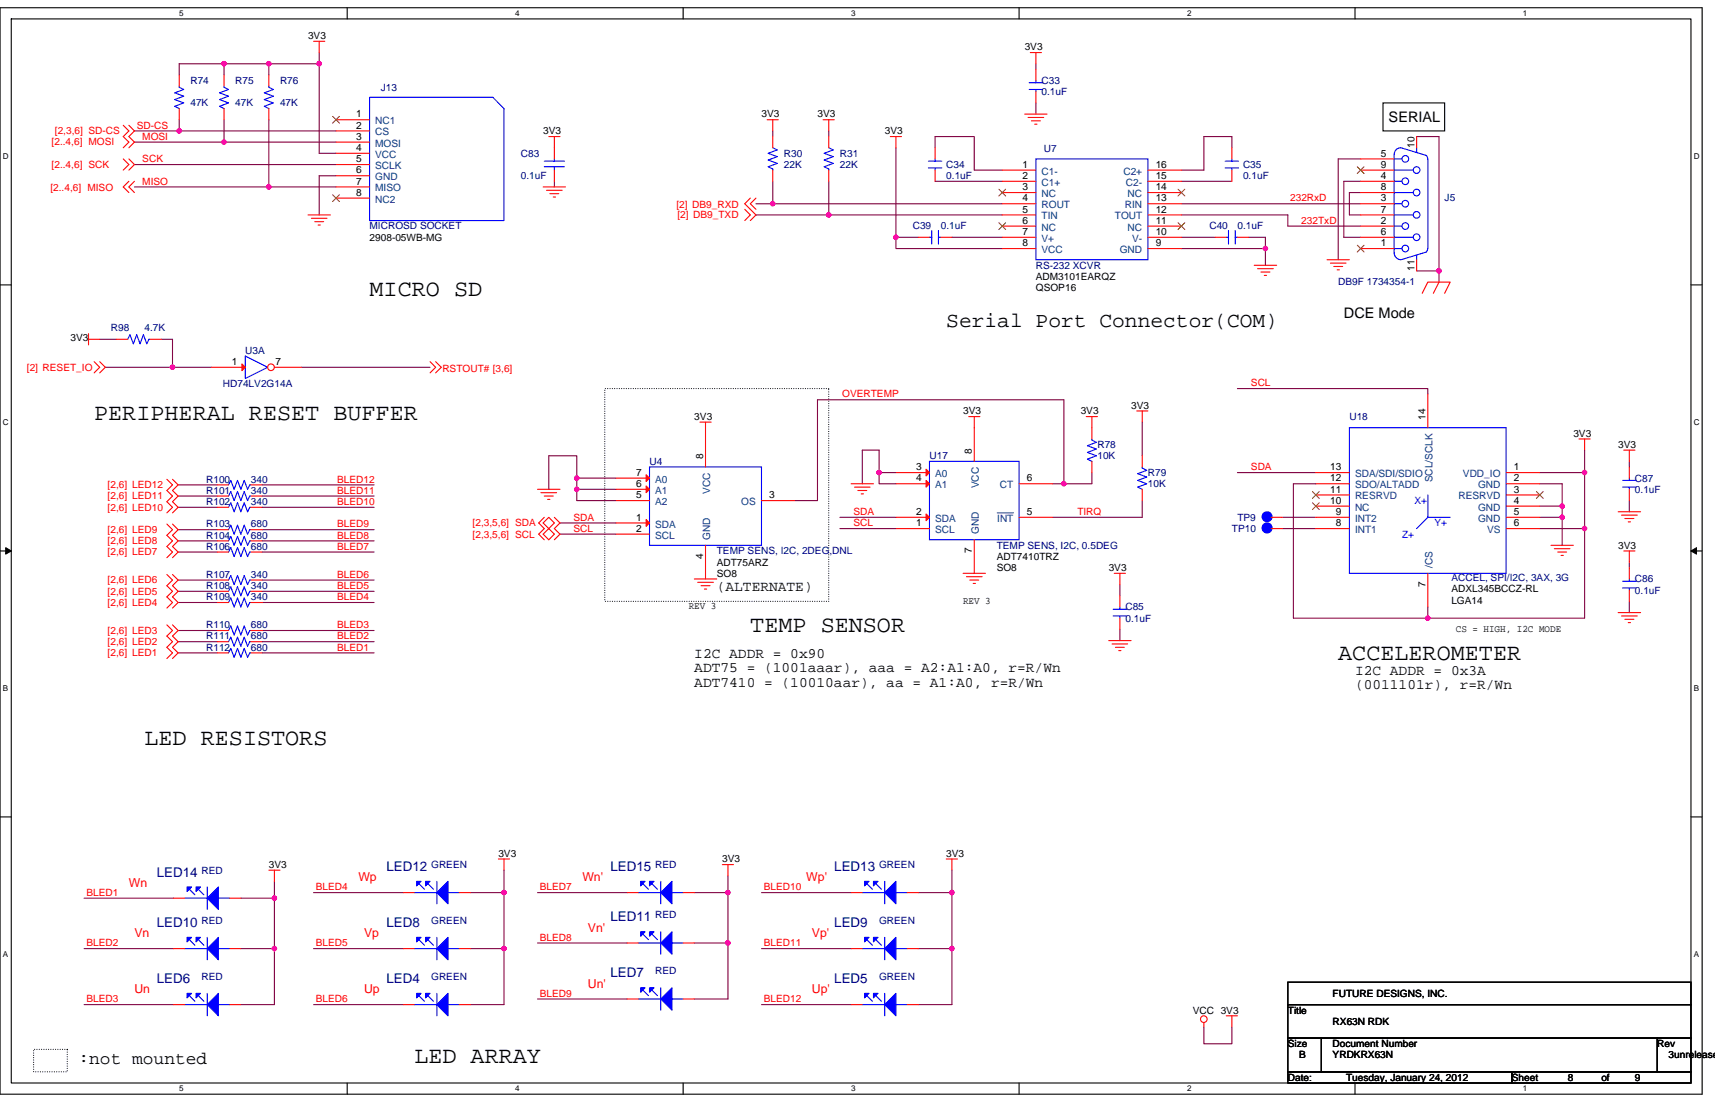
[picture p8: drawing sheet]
<svg xmlns="http://www.w3.org/2000/svg" width="432mm" height="279mm" viewBox="0 0 432 279" stroke-linecap="round" stroke-linejoin="round" font-family="sans-serif">
<path d="M0 1.9h428.6v273.5h-428.6zM2.8 4.8h422.9v267.8h-422.9z" fill="none" stroke="#000" stroke-width=".28"/>
<g fill="#fff">
<path d="M45.1 2.2h1.1v2.3h-1.1z"/>
<path d="M45.1 272.9h1.1v2.3h-1.1z"/>
</g>
<path d="M87.4 1.9v2.9M87.4 272.6v2.8" fill="none" stroke="#000" stroke-width=".28"/>
<g fill="#fff">
<path d="M129.7 2.2h1.1v2.3h-1.1z"/>
<path d="M129.7 272.9h1.1v2.3h-1.1z"/>
</g>
<path d="M172 1.9v2.9M172 272.6v2.8" fill="none" stroke="#000" stroke-width=".28"/>
<g fill="#fff">
<path d="M214.3 2.2h1.1v2.3h-1.1z"/>
<path d="M214.3 272.9h1.1v2.3h-1.1z"/>
</g>
<path d="M256.6 1.9v2.9M256.6 272.6v2.8" fill="none" stroke="#000" stroke-width=".28"/>
<g fill="#fff">
<path d="M298.9 2.2h1.1v2.3h-1.1z"/>
<path d="M298.9 272.9h1.1v2.3h-1.1z"/>
</g>
<path d="M341.2 1.9v2.9M341.2 272.6v2.8" fill="none" stroke="#000" stroke-width=".28"/>
<g fill="#fff">
<path d="M383.5 2.2h1.1v2.3h-1.1z"/>
<path d="M383.5 272.9h1.1v2.3h-1.1z"/>
<path d="M.7 38.2h1.5v2.3h-1.5z"/>
<path d="M426.5 38.2h1.4v2.3h-1.4z"/>
<path d="M.7 105.2h1.5v2.2h-1.5z"/>
<path d="M426.5 105.2h1.4v2.2h-1.4z"/>
</g>
<path d="M0 71.7h2.8M425.7 71.7h2.9" fill="none" stroke="#000" stroke-width=".28"/>
<g fill="#fff">
<path d="M.7 172.1h1.4v2.3h-1.4z"/>
<path d="M426.5 172.1h1.3v2.3h-1.3z"/>
</g>
<path d="M0 138.7h2.8M425.7 138.7h2.9" fill="none" stroke="#000" stroke-width=".28"/>
<path d="M1.4 137.9l1.4 .8-1.4 .8zM425.7 138.7l1.4-.8v1.6z" fill="#000" stroke="#000" stroke-width=".25"/>
<g fill="#fff">
<path d="M.7 239.1h1.4v2.3h-1.4z"/>
<path d="M426.4 239.1h1.4v2.3h-1.4z"/>
</g>
<path d="M348.2 25.9h15.5v7.1h-15.5zM0 205.6h2.8M425.7 205.6h2.9M324.3 247.2h101.4v5.7h-101.4zM324.3 252.9h101.4v8.4h-101.4zM324.3 261.3h8.4v8.5h-8.4zM324.3 269.8h56.3v2.8h-56.3zM332.7 261.3h84.6v8.5h-84.6zM380.6 269.8h45.1v2.8h-45.1zM417.3 261.3h8.4v8.5h-8.4z" fill="none" stroke="#000" stroke-width=".28"/>
<path d="M152.3 97.8h56.4v53.6h-56.4zM8.5 264.1h8.4v5.7h-8.4z" fill="none" stroke="#000" stroke-width=".28" stroke-dasharray="0 .6"/>
<g fill="none" stroke="#800040" stroke-width=".28">
<path d="M56.4 16h11.3M56.4 16v2.9M56.4 16h-11.3v2.9M67.7 16v2.9M67.7 16h12.7M80.4 16v22.6h4.2M80.4 13.2v2.8M260.8 16v1.4M33.8 35.8h22.6M33.8 33h11.3M45.1 30.1v2.9M45.1 33h39.5"/>
<path d="M56.4 30.1v5.7M56.4 35.8h28.2M67.7 30.1v17M194.6 33v1.4M208.7 33v1.4M225.6 37.2v22.5M235.4 37.2v-2.8h9.9v8.4h7M260.8 25.9v2.8M310.2 37.2v-2.8h-7.1v8.4h-5.6M356.7 34.4h5.6v33.8M33.8 47.1h33.9M33.8 41.4h50.8"/>
<path d="M67.7 47.1h16.9M84.6 44.2h-4.2v9.9M139.6 45.6v1.5M190.3 54.1h18.4M190.3 51.3h4.3M194.6 51.3h57.7M194.6 45.6v5.7M208.7 45.6v8.5M208.7 54.1h43.6M225.6 59.7v2.9h26.7M225.6 59.7h5.6M235.4 45.6h16.9"/>
<path d="M239.7 59.7h12.6M297.5 45.6h12.7M297.5 54.1h26.8v2.8h18.3M297.5 51.3h45.1M297.5 59.7h8.4M314.4 59.7h4.2v2.9M342.6 48.5h-2.9v5.6h2.9M342.6 40h-5.7v25.4M342.6 45.6h-4.3v14.1h4.3M297.5 62.6h21.1M318.6 62.6v4.2M356.7 68.2h5.6"/>
<path d="M362.3 68.2v2.8M25.1 85.4h4.2M26.5 92.5h16.9M40.6 85.4h2.8v7.1M43.4 92.5h9.9M75.9 92.5h32.4M311.6 97.8h47.9v1.4M221.3 119v2.8h4.3M225.6 119h-4.3v-5.7h-4.2v8.5M274.9 119v2.8h-7M287.6 106.3v8.4M311.6 119h19.7"/>
<path d="M387.7 119h11.3M399 113.3v5.7M399 119v14.1M410.2 116.1v1.4M44.9 122h9.8M44.9 124.9h9.8M44.9 127.7h9.8M44.9 133.3h9.8M44.9 136.1h9.8M44.9 139h9.8M66 139h28.2M66 136.1h28.2"/>
<path d="M66 133.3h28.2M66 127.7h28.2M66 124.9h28.2M66 122h28.2M141 134.5h14.1M141 131.6h14.1M145.2 123.2h9.9M145.2 120.4h9.9M145.2 123.2v2.8h9.9M145.2 120.4v-5.7h-7v8.5M145.2 120.4v2.8M211.5 130.2h14.1"/>
<path d="M211.5 133.1h14.1M265 121.8h2.9M267.9 121.8v-21.2h-62.1v25.4h-5.6M287.6 126v4.2h-22.6M322.8 130.2h8.5M322.8 133.1h8.5M331.3 121.8h-5.7v33.8h33.9M387.7 130.2h5.6M387.7 121.8h5.6v5.6M387.7 133.1h11.3M387.7 127.4h5.6M393.3 130.2v7.1"/>
<path d="M393.3 127.4v2.8M399 133.1v22.5h-39.5M410.2 126v2.8M44.9 146h9.8M44.9 148.8h9.8M44.9 151.7h9.8M44.9 158.7h9.8M66 158.7h28.2M66 151.7h28.2M66 148.8h28.2M66 146h28.2M282 147.2v2.8"/>
<path d="M282 158.4v2.8M359.5 152.8v2.8M410.2 141.5v1.4M410.2 151.4v2.8M44.9 161.5h9.8M44.9 164.3h9.8M66 164.3h28.2M66 161.5h28.2M126.9 219v5.7M239.7 219v5.7M21.2 238.8h22.5M21.2 226.1h22.5"/>
<path d="M60.6 238.8h8.5M60.6 226.1h8.5M69.1 226.1v12.7M69.1 238.8v14.1h-8.5M69.1 221.8v4.3M79 238.8h22.5M79 224.7h22.5M118.4 238.8h8.5M118.4 224.7h8.5M126.9 238.8v14.1h-8.5M126.9 224.7v14.1M135.3 224.7h22.6"/>
<path d="M135.3 237.4h22.6M174.8 224.7h8.5M174.8 237.4h8.5M183.3 220.5v4.2M183.3 237.4v14.1h-8.5M183.3 224.7v12.7M191.7 224.7h22.6M191.7 238.8h22.6M231.2 224.7h8.5M231.2 238.8h8.5M239.7 238.8v14.1h-8.5M239.7 224.7v14.1"/>
<path d="M21.2 252.9h22.5M79 252.9h22.5M135.3 251.5h22.6M191.7 252.9h22.6M303.1 258.5v4.2h7.1v-4.2"/>
</g>
<g fill="#f0f" stroke="#f0f" stroke-width=".28">
<circle cx="69.1" cy="226.1" r=".55"/>
<circle cx="45.1" cy="32.9" r=".57"/>
<circle cx="56.4" cy="16" r=".55"/>
<circle cx="80.4" cy="16" r=".56"/>
<circle cx="67.7" cy="16" r=".55"/>
<circle cx="56.4" cy="35.8" r=".55"/>
<circle cx="67.7" cy="47" r=".56"/>
<circle cx="393.3" cy="130.2" r=".55"/>
<circle cx="393.3" cy="127.4" r=".55"/>
<circle cx="398.9" cy="118.9" r=".55"/>
<circle cx="359.5" cy="155.6" r=".55"/>
<circle cx="398.9" cy="133" r=".55"/>
<circle cx="69.1" cy="238.8" r=".55"/>
<circle cx="126.9" cy="238.8" r=".55"/>
<circle cx="126.9" cy="224.7" r=".55"/>
<circle cx="183.3" cy="224.7" r=".55"/>
<circle cx="183.3" cy="237.3" r=".56"/>
<circle cx="239.6" cy="238.8" r=".55"/>
<circle cx="239.6" cy="224.7" r=".55"/>
<circle cx="43.4" cy="92.4" r=".56"/>
<circle cx="225.5" cy="59.7" r=".55"/>
<circle cx="208.6" cy="54.1" r=".56"/>
<circle cx="194.5" cy="51.3" r=".55"/>
<circle cx="362.3" cy="68.2" r=".57"/>
<circle cx="318.6" cy="62.5" r=".55"/>
<circle cx="145.2" cy="123.2" r=".55"/>
<circle cx="145.2" cy="120.4" r=".55"/>
<circle cx="221.3" cy="118.9" r=".56"/>
<circle cx="267.8" cy="121.7" r=".55"/>
</g>
<g fill="none" stroke="#f00" stroke-width=".28">
<path d="M45.1 18.9v2.8M67.7 18.9v2.8M79 10.4h2.8M80.4 10.4v2.8M259.4 13.2h2.8M260.8 13.2v2.8M31 31.5l1.4 1.5-1.4 1.4 1.4 1.4-1.4 1.4M32.4 31.5l1.4 1.5-1.4 1.4 1.4 1.4-1.4 1.4M45.1 27.3v2.8M67.7 27.3v2.8M84.6 30.1h8.4M84.6 33h8.4"/>
<path d="M84.6 35.8h8.4M84.6 38.6h8.4M138.2 34.4h2.8M139.6 34.4v2.8M193.1 30.1h2.9M194.6 30.1v2.9M207.2 30.1h2.9M208.7 30.1v2.9M208.7 34.4v2.8M224.2 34.4h2.8M225.6 34.4v2.8M258 28.7h5.6"/>
<path d="M258.8 29.6h4M259.7 30.4h2.2M260.5 31.3h.6M310.2 37.2v2.8M31 40l1.4 1.4-1.4 1.4M32.4 45.6l-1.4 1.5 1.4 1.4M32.4 40l1.4 1.4-1.4 1.4M33.8 45.6l-1.4 1.5 1.4 1.4M77.6 54.1h5.6M78.4 54.9h3.9M79.2 55.8h2.3M80.1 56.6h.5"/>
<path d="M84.6 41.4h8.4M84.6 44.2h8.4M84.6 47.1h8.4M84.6 49.9h8.4M136.8 47.1h5.6M137.6 47.9h3.9M138.5 48.7h2.2M139.3 49.6h.6M187.5 52.7l1.4 1.4-1.4 1.4M188.9 49.9l-1.4 1.4 2.8 2.8-1.4 1.4M190.3 49.9l-1.4 1.4 1.4 1.4M208.7 42.8v2.8"/>
<path d="M310.2 42.8v2.8M315.8 66.8h5.6M316.6 67.6h4M317.5 68.5h2.2M318.3 69.3h.6M334.1 65.4h5.6M335 66.2h3.9M335.8 67.1h2.3M336.7 67.9h.5M358.1 73.8l1.4-2.8h5.6l-1.4 2.8M362.3 71l-1.4 2.8M22.3 85.4h2.8"/>
<path d="M22.3 84v2.8M23.7 91l1.4 1.5-1.4 1.4M25.1 91l1.4 1.5-1.4 1.4M53.3 92.5h8.5M108.3 91l1.4 1.5-1.4 1.4M109.7 91l1.4 1.5-1.4 1.4M176.2 106.3h2.8M177.6 106.3v2.8M243.9 104.9h2.8M245.3 104.9v2.8M273.5 104.9h2.8M274.9 104.9v5.6"/>
<path d="M274.9 116.1v2.9M286.2 103.4h2.8M287.6 103.4v2.9M397.6 110.5h2.8M399 110.5v2.8M408.8 113.3h2.8M410.2 113.3v2.8M42 131.9l1.4 1.4-1.4 1.4 1.4 1.4-1.4 1.5 1.4 1.4-1.4 1.4M42 120.6l1.4 1.4-1.4 1.5 1.4 1.4-1.4 1.4 1.4 1.4-1.4 1.4M43.4 131.9l1.5 1.4-1.5 1.4 1.5 1.4-1.5 1.5 1.5 1.4-1.5 1.4M43.4 120.6l1.5 1.4-1.5 1.5 1.5 1.4-1.5 1.4 1.5 1.4-1.5 1.4M54.7 136.1h2.8"/>
<path d="M63.2 136.1h2.8M135.3 123.2h5.7M136.2 124h3.9M136.8 131.6l1.4-1.4 1.4 1.4-1.4 1.5zM136.8 134.5l1.4-1.4 1.4 1.4-1.4 1.4zM137 130.2l-1.4 1.4 1.4 1.5-1.4 1.4 1.4 1.4M137 124.9h2.3M137.9 125.7h.6M139.6 130.2l1.4 1.4-1.4 1.5 1.4 1.4-1.4 1.4M214.3 121.8h5.6M215.1 122.6h4M216 123.5h2.2"/>
<path d="M216.8 124.3h.6M320 130.2h2.8M390.5 137.3h5.6M391.4 138.1h3.9M392.2 139h2.2M393 139.8h.6M407.4 128.8h5.7M408.3 129.7h3.9M408.8 138.7h2.8M409.1 130.5h2.3M410 131.4h.5M410.2 138.7v2.8"/>
<path d="M42 157.3l1.4 1.4-1.4 1.4 1.4 1.4-1.4 1.4 1.4 1.4-1.4 1.5M42 144.6l1.4 1.4-1.4 1.4 1.4 1.4-1.4 1.4 1.4 1.5-1.4 1.4M43.4 157.3l1.5 1.4-1.5 1.4 1.5 1.4-1.5 1.4 1.5 1.4-1.5 1.5M43.4 144.6l1.5 1.4-1.5 1.4 1.5 1.4-1.5 1.4 1.5 1.5-1.5 1.4M54.7 148.8h2.8M63.2 148.8h2.8M174.8 145.7h5.7M175.7 146.6h3.9M176.5 147.4h2.3M177.4 148.3h.5M242.5 144.3h5.6M243.3 145.2h4"/>
<path d="M244.2 146h2.2M245 146.9h.6M280.5 144.3h2.9M282 144.3v2.9M407.4 154.2h5.7M408.3 155h3.9M409.1 155.9h2.3M410 156.7h.5M54.7 164.3h2.8M63.2 164.3h2.8M279.1 161.2h5.7M280 162.1h3.9"/>
<path d="M280.8 162.9h2.3M281.7 163.8h.5M67.7 219h2.8M69.1 219v2.8M125.5 216.2h2.8M126.9 216.2v2.8M181.9 217.6h2.8M183.3 217.6v2.9M238.3 216.2h2.8M239.7 216.2v2.8M157.9 237.4h2.8M172 237.4h2.8"/>
<path d="M303.1 257.4v1.1M308.7 255.7h2.9M310.2 255.7v2.8"/>
<circle cx="303.1" cy="256.5" r=".84"/>
</g>
<g fill="none" stroke="#00f" stroke-width=".28">
<path d="M45.1 21.7v.3l1.1 .5-2.2 .9 2.2 .8-2.2 .9 2.2 .8-2.2 .9 1.1 .5M67.7 21.7v.3l1.1 .5-2.3 .9 2.3 .8-2.3 .9 2.3 .8-2.3 .9 1.2 .5M93 24.5h31.1l2.8 2.8v28.2h-33.9zM208.7 37.2l1.1 .5-2.3 .9 2.3 .8-2.3 .9 2.3 .8-2.3 .9 1.2 .5v.3M308.5 42.3h3.3M308.5 40.6h3.3M310.2 40v.6M310.2 42.3v.5M61.8 89.6l5.6 2.9-5.6 2.8zM274.9 110.5v.3l1.1 .5-2.2 .9 2.2 .8-2.2 .9 2.2 .8-2.2 .9 1.1 .5M63.2 136.1h-.3l-.6 1.2-.8-2.3-.9 2.3-.8-2.3-.9 2.3-.8-2.3-.6 1.1M63.2 148.8h-.3l-.6 1.2-.8-2.3-.9 2.3-.8-2.3-.9 2.3-.8-2.3-.6 1.1"/>
<path d="M63.2 164.3h-.3l-.6 1.2-.8-2.3-.9 2.3-.8-2.3-.9 2.3-.8-2.3-.6 1.1M160.7 237.4h5.7M161.8 235.1l1.5 1.4M164.1 235.1l1.4 1.4M166.4 234.5v5.7M169.2 237.4h2.8"/>
</g>
<circle cx="319" cy="130.1" r=".98" fill="#00f" stroke="#00f" stroke-width=".83"/>
<path d="M83.8 29.3l1.7 1.7M85.4 29.3l-1.7 1.7M83.8 49l1.7 1.7M85.4 49l-1.7 1.7" fill="none" stroke="#804000" stroke-width=".25"/>
<g fill="#00f" stroke="#00f" stroke-width=".28">
<path d="M169.2 234.5v5.7l-2.8-2.8z" fill-rule="evenodd"/>
<path d="M163.5 234.5h1.2l-1.2 1.2z" fill-rule="evenodd"/>
<path d="M161.3 234.5h1.1l-1.1 1.2z" fill-rule="evenodd"/>
</g>
<path d="M60.9 91.6l.9 .9-.9 .8z" fill="#f00" stroke="#f00" stroke-width=".28"/>
<circle cx="68.2" cy="92.4" r=".84" fill="#fff" stroke="#f00" stroke-width=".28"/>
<g fill="none" stroke="#f00" stroke-width=".28">
<path d="M56.4 18.9v2.8M260.8 17.4v2.9M56.4 27.3v2.8M139.6 37.2v2.8M194.6 34.4v2.8M235.4 37.2v2.8M260.8 23.1v2.8M356.7 34.4v2.8M139.6 42.8v2.8M194.6 42.8v2.8M231.2 59.7h2.8M235.4 42.8v2.8"/>
<path d="M236.9 59.7h2.8M252.3 42.8h8.5M252.3 45.6h8.5M252.3 48.5h8.5M252.3 51.3h8.5M252.3 54.1h8.5M252.3 56.9h8.5M252.3 59.7h8.5M289 42.8h8.5M289 45.6h8.5M289 48.5h8.5M289 51.3h8.5"/>
<path d="M289 54.1h8.5M289 56.9h8.5M289 59.7h8.5M305.9 59.7h2.8M311.6 59.7h2.8M342.6 40h8.4M342.6 42.8h8.4M342.6 45.6h8.4M342.6 48.5h8.4M342.6 51.3h8.4M342.6 54.1h8.4M342.6 56.9h8.4"/>
<path d="M342.6 59.7h8.4M252.3 62.6h8.5M289 62.6h8.5M342.6 62.6h8.4M356.7 65.4v2.8M29.3 85.4h2.9M37.8 85.4h2.8M69.1 92.5h6.8M359.5 99.2v8.5M177.6 109.1v8.4M225.6 119h8.4M245.3 107.7v8.4"/>
<path d="M287.6 114.7v2.8M331.3 119h8.4M379.2 119h8.5M410.2 117.5v2.9M54.7 133.3h2.8M54.7 122h2.8M54.7 127.7h2.8M54.7 139h2.8M54.7 124.9h2.8M63.2 133.3h2.8M63.2 122h2.8M63.2 127.7h2.8"/>
<path d="M63.2 139h2.8M63.2 124.9h2.8M155.1 120.4h8.4M155.1 123.2h8.4M155.1 126h8.4M155.1 131.6h8.4M155.1 134.5h8.4M177.6 137.3v8.4M191.7 126h8.5M225.6 121.8h8.4M225.6 130.2h8.4M225.6 133.1h8.4"/>
<path d="M245.3 135.9v8.4M256.6 130.2h8.4M256.6 121.8h8.4M287.6 123.2v2.8M320 133.1h2.8M331.3 121.8h8.4M331.3 124.6h8.4M331.3 127.4h8.4M331.3 130.2h8.4M331.3 133.1h8.4M379.2 121.8h8.5M379.2 124.6h8.5"/>
<path d="M379.2 127.4h8.5M379.2 130.2h8.5M379.2 133.1h8.5M410.2 123.2v2.8M54.7 146h2.8M54.7 158.7h2.8M54.7 151.7h2.8M63.2 146h2.8M63.2 158.7h2.8M63.2 151.7h2.8M282 155.6v2.8M282 150v2.8"/>
<path d="M359.5 144.3v8.5M410.2 148.5v2.9M410.2 142.9v2.8M54.7 161.5h2.8M63.2 161.5h2.8M43.7 238.8h2.8M43.7 226.1h2.8M57.8 238.8h2.8M57.8 226.1h2.8M101.5 238.8h2.8M101.5 224.7h2.8M115.6 238.8h2.8"/>
<path d="M115.6 224.7h2.8M157.9 224.7h2.8M172 224.7h2.8M214.3 238.8h2.8M214.3 224.7h2.8M228.4 238.8h2.8M228.4 224.7h2.8M43.7 252.9h2.8M57.8 252.9h2.8M101.5 252.9h2.8M115.6 252.9h2.8M157.9 251.5h2.8"/>
<path d="M172 251.5h2.8M214.3 252.9h2.8M228.4 252.9h2.8"/>
</g>
<circle cx="319" cy="132.9" r=".98" fill="#00f" stroke="#00f" stroke-width=".83"/>
<g fill="#00f" stroke="#00f" stroke-width=".28">
<path d="M225.6 235.9v5.7l-2.8-2.8z" fill-rule="evenodd"/>
<path d="M219.9 235.9h1.2l-1.2 1.2z" fill-rule="evenodd"/>
<path d="M217.7 235.9h1.1l-1.1 1.2z" fill-rule="evenodd"/>
<path d="M112.8 235.9v5.7l-2.8-2.8z" fill-rule="evenodd"/>
<path d="M107.1 235.9h1.2l-1.2 1.2z" fill-rule="evenodd"/>
<path d="M104.9 235.9h1.1l-1.1 1.2z" fill-rule="evenodd"/>
<path d="M169.2 248.6v5.7l-2.8-2.8z" fill-rule="evenodd"/>
<path d="M163.5 248.6h1.2l-1.2 1.2z" fill-rule="evenodd"/>
<path d="M161.3 248.6h1.1l-1.1 1.2z" fill-rule="evenodd"/>
<path d="M225.6 250v5.7l-2.8-2.8z" fill-rule="evenodd"/>
<path d="M219.9 250h1.2l-1.2 1.2z" fill-rule="evenodd"/>
<path d="M217.7 250h1.1l-1.1 1.2z" fill-rule="evenodd"/>
<path d="M225.6 221.8v5.7l-2.8-2.8z" fill-rule="evenodd"/>
<path d="M219.9 221.8h1.2l-1.2 1.2z" fill-rule="evenodd"/>
<path d="M217.7 221.8h1.1l-1.1 1.2z" fill-rule="evenodd"/>
<path d="M112.8 221.8v5.7l-2.8-2.8z" fill-rule="evenodd"/>
<path d="M107.1 221.8h1.2l-1.2 1.2z" fill-rule="evenodd"/>
<path d="M104.9 221.8h1.1l-1.1 1.2z" fill-rule="evenodd"/>
<path d="M169.2 221.8v5.7l-2.8-2.8z" fill-rule="evenodd"/>
<path d="M163.5 221.8h1.2l-1.2 1.2z" fill-rule="evenodd"/>
<path d="M161.3 221.8h1.1l-1.1 1.2z" fill-rule="evenodd"/>
<path d="M112.8 250v5.7l-2.8-2.8z" fill-rule="evenodd"/>
<path d="M107.1 250h1.2l-1.2 1.2z" fill-rule="evenodd"/>
<path d="M104.9 250h1.1l-1.1 1.2z" fill-rule="evenodd"/>
<path d="M55 235.9v5.7l-2.8-2.8z" fill-rule="evenodd"/>
<path d="M49.4 235.9h1.1l-1.1 1.2z" fill-rule="evenodd"/>
<path d="M47.1 235.9h1.1l-1.1 1.2z" fill-rule="evenodd"/>
<path d="M55 250v5.7l-2.8-2.8z" fill-rule="evenodd"/>
<path d="M49.4 250h1.1l-1.1 1.2z" fill-rule="evenodd"/>
<path d="M47.1 250h1.1l-1.1 1.2z" fill-rule="evenodd"/>
<path d="M55 223.3v5.6l-2.8-2.8z" fill-rule="evenodd"/>
<path d="M49.4 223.3h1.1l-1.1 1.1z" fill-rule="evenodd"/>
<path d="M47.1 223.3h1.1l-1.1 1.1z" fill-rule="evenodd"/>
</g>
<g fill="none" stroke="#00f" stroke-width=".28">
<path d="M56.4 21.7v.3l1.1 .5-2.2 .9 2.2 .8-2.2 .9 2.2 .8-2.2 .9 1.1 .5M194.6 37.2l1.1 .5-2.3 .9 2.3 .8-2.3 .9 2.3 .8-2.3 .9 1.2 .5v.3M259.1 20.8h3.4M259.1 22.5h3.4M260.8 22.5v.6M260.8 20.3v.5M351 38.9v24.8a1.68 1.68 0 0 0 1.7 1.7M352.7 37.2a1.66 1.66 0 0 0-1.7 1.7M352.7 37.2l6.5 2M356.7 37.2v1.1M359.1 39.2l.4 .8M137 42h5.1"/>
<path d="M137 40.6h5.1M139.6 40v.6M139.6 42v.8M233.7 42.3h3.4M233.7 40.6h3.4M234 59.7h.6M234.6 58v3.4M235.4 40v.6M235.4 42.3v.5M236.3 59.7h.6M236.3 58v3.4M260.8 40h28.2v25.4h-28.2z"/>
<path d="M308.7 59.7h.6M309.3 58v3.4M311 59.7h.6M311 58v3.4M351 42.8h4.8M351 48.5h4.8M351 54.1h4.8M351 59.7h4.8M351 40h2M351 45.6h2M351 51.3h2M351 56.9h2"/>
<path d="M359.5 40v22.6l-.4 .7M351 62.6h2M356.7 64.3v1.1M359.2 63.4l-6.5 2M32.2 85.4l.5-1.1 .9 2.2 .8-2.2 .9 2.2 .8-2.2 .9 2.2 .5-1.1h.3M163.5 117.5h28.2v19.8h-28.2zM234 116.1h22.6v19.8h-22.6zM287.6 117.5v.3l1.1 .6-2.2 .8 2.2 .9-2.2 .8 2.2 .9-2.2 .8 1.1 .6M339.7 107.7h39.5v36.6h-39.5zM63.2 133.3h-.3l-.6 1.2-.8-2.3-.9 2.3-.8-2.3-.9 2.3-.8-2.3-.6 1.1M63.2 122h-.3l-.6 1.2-.8-2.3-.9 2.3-.8-2.3-.9 2.3-.8-2.3-.6 1.1M63.2 127.7h-.3l-.6 1.1-.8-2.2-.9 2.2-.8-2.2-.9 2.2-.8-2.2-.6 1.1"/>
<path d="M63.2 139h-.3l-.6 1.1-.8-2.3-.9 2.3-.8-2.3-.9 2.3-.8-2.3-.6 1.2M63.2 124.9h-.3l-.6 1.1-.8-2.3-.9 2.3-.8-2.3-.9 2.3-.8-2.3-.6 1.2M359.5 124.6v5.6h5.6M359.5 130.2l-2.8 2.9M408.5 120.9h3.4M408.5 122.6h3.4M410.2 122.6v.6M410.2 120.4v.5M63.2 146h-.3l-.6 1.2-.8-2.3-.9 2.3-.8-2.3-.9 2.3-.8-2.3-.6 1.1M63.2 158.7h-.3l-.6 1.1-.8-2.2-.9 2.2-.8-2.2-.9 2.2-.8-2.2-.6 1.1M63.2 151.7h-.3l-.6 1.1-.8-2.3-.9 2.3-.8-2.3-.9 2.3-.8-2.3-.6 1.2M280.3 153.4h3.4"/>
<path d="M280.3 155h3.4M282 155v.6M282 152.8v.6M408.5 146.3h3.4M408.5 148h3.4M410.2 148v.5M410.2 145.7v.6M63.2 161.5h-.3l-.6 1.1-.8-2.2-.9 2.2-.8-2.2-.9 2.2-.8-2.2-.6 1.1M46.5 238.8h5.7M46.5 226.1h5.7M47.7 236.5l1.4 1.4M47.7 223.8l1.4 1.4"/>
<path d="M49.9 236.5l1.4 1.4M49.9 223.8l1.4 1.4M52.2 235.9v5.7M52.2 223.3v5.6M55 238.8h2.8M55 226.1h2.8M104.3 238.8h5.7M104.3 224.7h5.7M105.5 236.5l1.4 1.4M105.5 222.4l1.4 1.4M107.7 236.5l1.4 1.4M107.7 222.4l1.4 1.4"/>
<path d="M110 235.9v5.7M110 221.8v5.7M112.8 238.8h2.8M112.8 224.7h2.8M160.7 224.7h5.7M161.8 222.4l1.5 1.4M164.1 222.4l1.4 1.4M166.4 221.8v5.7M169.2 224.7h2.8M217.1 238.8h5.7M217.1 224.7h5.7M218.2 236.5l1.4 1.4"/>
<path d="M218.2 222.4l1.4 1.4M220.5 236.5l1.4 1.4M220.5 222.4l1.4 1.4M222.8 235.9v5.7M222.8 221.8v5.7M225.6 238.8h2.8M225.6 224.7h2.8M46.5 252.9h5.7M47.7 250.6l1.4 1.4M49.9 250.6l1.4 1.4M52.2 250v5.7M55 252.9h2.8"/>
<path d="M104.3 252.9h5.7M105.5 250.6l1.4 1.4M107.7 250.6l1.4 1.4M110 250v5.7M112.8 252.9h2.8M160.7 251.5h5.7M161.8 249.2l1.5 1.4M164.1 249.2l1.4 1.4M166.4 248.6v5.7M169.2 251.5h2.8M217.1 252.9h5.7M218.2 250.6l1.4 1.4"/>
<path d="M220.5 250.6l1.4 1.4M222.8 250v5.7M225.6 252.9h2.8"/>
<circle cx="353.8" cy="40" r=".84"/>
<circle cx="353.8" cy="56.9" r=".84"/>
<circle cx="353.8" cy="51.3" r=".84"/>
<circle cx="353.8" cy="45.6" r=".84"/>
<circle cx="356.7" cy="48.5" r=".84"/>
<circle cx="356.7" cy="42.8" r=".84"/>
<circle cx="356.7" cy="54.1" r=".84"/>
<circle cx="356.7" cy="59.7" r=".84"/>
<circle cx="353.8" cy="62.6" r=".84"/>
</g>
<g fill="none" stroke="#804000" stroke-width=".25">
<path d="M251.5 47.6l1.7 1.7M251.5 56.1l1.7 1.7M253.2 47.6l-1.7 1.7M253.2 56.1l-1.7 1.7M296.6 47.6l1.7 1.7M296.6 56.1l1.7 1.7M298.3 47.6l-1.7 1.7M298.3 56.1l-1.7 1.7M341.7 42l1.8 1.7M343.4 42l-1.7 1.7M341.7 61.7l1.8 1.7M343.4 61.7l-1.7 1.7"/>
<path d="M330.5 123.7l1.7 1.8M330.5 126.6l1.7 1.7M332.1 123.7l-1.7 1.8M332.1 126.6l-1.7 1.7M386.8 123.7l1.8 1.8M388.5 123.7l-1.7 1.8"/>
</g>
<g fill="#f00" stroke="#f00" stroke-width=".28">
<path d="M162.7 119.5l.8 .9-.8 .8z"/>
<path d="M162.7 122.3l.8 .9-.8 .8z"/>
<path d="M162.7 130.8l.8 .8-.8 .9z"/>
<path d="M233.2 118.1l.8 .9-.8 .8z"/>
<path d="M233.2 120.9l.8 .9-.8 .8z"/>
<path d="M233.2 129.4l.8 .8-.8 .9z"/>
</g>
<path d="M251.1 129.1h4.1" fill="none" stroke="#004080" stroke-width=".25"/>
<g fill="#f0f" stroke="#f0f" stroke-width=".28">
<circle cx="69.1" cy="226.1" r=".55"/>
<circle cx="45.1" cy="32.9" r=".57"/>
<circle cx="56.4" cy="16" r=".55"/>
<circle cx="80.4" cy="16" r=".56"/>
<circle cx="67.7" cy="16" r=".55"/>
<circle cx="56.4" cy="35.8" r=".55"/>
<circle cx="67.7" cy="47" r=".56"/>
<circle cx="393.3" cy="130.2" r=".55"/>
<circle cx="393.3" cy="127.4" r=".55"/>
<circle cx="398.9" cy="118.9" r=".55"/>
<circle cx="359.5" cy="155.6" r=".55"/>
<circle cx="398.9" cy="133" r=".55"/>
<circle cx="69.1" cy="238.8" r=".55"/>
<circle cx="126.9" cy="238.8" r=".55"/>
<circle cx="126.9" cy="224.7" r=".55"/>
<circle cx="183.3" cy="224.7" r=".55"/>
<circle cx="183.3" cy="237.3" r=".56"/>
<circle cx="239.6" cy="238.8" r=".55"/>
<circle cx="239.6" cy="224.7" r=".55"/>
<circle cx="43.4" cy="92.4" r=".56"/>
<circle cx="225.5" cy="59.7" r=".55"/>
<circle cx="208.6" cy="54.1" r=".56"/>
<circle cx="194.5" cy="51.3" r=".55"/>
<circle cx="362.3" cy="68.2" r=".57"/>
<circle cx="318.6" cy="62.5" r=".55"/>
<circle cx="145.2" cy="123.2" r=".55"/>
<circle cx="145.2" cy="120.4" r=".55"/>
<circle cx="221.3" cy="118.9" r=".56"/>
<circle cx="267.8" cy="121.7" r=".55"/>
</g>
<g font-size="5.9">
<text x="93" y="74.5">MICRO SD</text>
<text x="23.7" y="105.8">PERIPHERAL RESET BUFFER</text>
<text x="188.9" y="159.1">TEMP SENSOR</text>
<text x="336.9" y="166.2">ACCELEROMETER</text>
<text x="36.4" y="187.6">LED RESISTORS</text>
<text x="104.3" y="267.7">LED ARRAY</text>
</g>
<text font-size="5.4" x="238.3" y="82.3">Serial Port Connector(COM)</text>
<text font-size="4.5" x="19.7" y="267.7">:not mounted</text>
<g font-size="3.7">
<text x="349.6" y="30.6">SERIAL</text>
<text x="338.3" y="79.9">DCE Mode</text>
<text x="180.5" y="148.7">(ALTERNATE)</text>
<text x="174.8" y="165.6">I2C ADDR = 0x90</text>
<text x="174.8" y="169.2">ADT75 = (1001aaar), aaa = A2:A1:A0, r=R/Wn</text>
<text x="174.8" y="172.9">ADT7410 = (10010aar), aa = A1:A0, r=R/Wn</text>
<text x="341.2" y="169.8">I2C ADDR = 0x3A</text>
<text x="341.2" y="173.5">(0011101r), r=R/Wn</text>
</g>
<g font-size="3.4" fill="#000080">
<text x="39.5" y="220.7">LED14</text>
<text x="97.3" y="219.2">LED12</text>
<text x="153.7" y="219.2">LED15</text>
<text x="210.1" y="219.2">LED13</text>
<text x="39.5" y="233.3">LED10</text>
<text x="97.3" y="233.3">LED8</text>
<text x="153.7" y="231.9">LED11</text>
<text x="210.1" y="233.3">LED9</text>
<text x="39.5" y="247.4">LED6</text>
<text x="97.3" y="247.4">LED4</text>
<text x="153.7" y="246">LED7</text>
<text x="210.1" y="247.4">LED5</text>
</g>
<g font-size="3.1" fill="#f00">
<text x="90.2" y="221.8">Wp</text>
<text x="146.6" y="221.8">Wn'</text>
<text x="203" y="221.8">Wp'</text>
<text x="32.4" y="223.2">Wn</text>
<text x="33.8" y="235.9">Vn</text>
<text x="91.7" y="235.9">Vp</text>
<text x="148" y="234.5">Vn'</text>
<text x="204.4" y="235.9">Vp'</text>
<text x="33.8" y="250">Un</text>
<text x="91.7" y="250">Up</text>
<text x="148" y="248.6">Un'</text>
<text x="204.4" y="250">Up'</text>
</g>
<g font-size="2.5">
<text x="77.6" y="9.8">3V3</text>
<text x="258" y="12.6">3V3</text>
<text x="89.7" y="29.5">1</text>
<text x="191.7" y="29.6">3V3</text>
<text x="205.8" y="29.6">3V3</text>
<text x="89.7" y="32.4">2</text>
<text x="89.7" y="35.2">3</text>
<text x="136.8" y="33.8">3V3</text>
<text x="222.8" y="33.8">3V3</text>
<text x="89.7" y="38">4</text>
<text x="89.7" y="40.8">5</text>
<text x="347.6" y="39.4">5</text>
<text x="356.2" y="37.2" transform="rotate(-90 356.2 37.2)">10</text>
<text x="89.7" y="43.6">6</text>
<text x="89.7" y="46.5">7</text>
<text x="257.4" y="42.2">1</text>
<text x="257.4" y="45">2</text>
<text x="257.4" y="47.9">3</text>
<text x="291" y="42.2">16</text>
<text x="291" y="47.9">14</text>
<text x="291" y="45">15</text>
<text x="347.6" y="42.2">9</text>
<text x="347.6" y="45">4</text>
<text x="347.6" y="47.9">8</text>
<text x="89.7" y="49.3">8</text>
<text x="257.4" y="50.7">4</text>
<text x="257.4" y="53.5">5</text>
<text x="291" y="50.7">13</text>
<text x="291" y="53.5">12</text>
<text x="347.6" y="50.7">3</text>
<text x="347.6" y="53.5">7</text>
<text x="257.4" y="56.3">6</text>
<text x="257.4" y="59.1">7</text>
<text x="291" y="56.3">11</text>
<text x="291" y="59.1">10</text>
<text x="347.6" y="56.3">2</text>
<text x="347.6" y="59.1">6</text>
<text x="93" y="60.6">2908-05WB-MG</text>
<text x="257.4" y="62">8</text>
<text x="291" y="62">9</text>
<text x="347.6" y="62">1</text>
<text x="260.8" y="70.4">ADM3101EARQZ</text>
<text x="356.2" y="68.2" transform="rotate(-90 356.2 68.2)">11</text>
<text x="260.8" y="73.3">QSOP16</text>
<text x="17.8" y="86">3V3</text>
<text x="58.4" y="91.9">1</text>
<text x="69.4" y="91.9">7</text>
<text x="174.8" y="105.7">3V3</text>
<text x="242.5" y="104.3">3V3</text>
<text x="272.1" y="104.3">3V3</text>
<text x="284.8" y="102.9">3V3</text>
<text x="358.9" y="105.7" transform="rotate(-90 358.9 105.7)">14</text>
<text x="396.1" y="109.9">3V3</text>
<text x="407.4" y="112.7">3V3</text>
<text x="160.1" y="119.8">7</text>
<text x="177" y="115.6" transform="rotate(-90 177 115.6)">8</text>
<text x="230.6" y="118.4">3</text>
<text x="244.7" y="114.2" transform="rotate(-90 244.7 114.2)">8</text>
<text x="334.9" y="118.4">13</text>
<text x="381.2" y="118.4">1</text>
<text x="160.1" y="122.6">6</text>
<text x="160.1" y="125.4">5</text>
<text x="193.7" y="125.4">3</text>
<text x="230.6" y="121.2">4</text>
<text x="258.6" y="121.2">6</text>
<text x="334.9" y="121.2">12</text>
<text x="334.9" y="124">11</text>
<text x="381.2" y="124">3</text>
<text x="381.2" y="121.2">2</text>
<text x="160.1" y="131">1</text>
<text x="230.6" y="129.6">2</text>
<text x="258.6" y="129.6">5</text>
<text x="334.9" y="126.8">10</text>
<text x="336.4" y="129.6">9</text>
<text x="381.2" y="126.8">4</text>
<text x="381.2" y="129.6">5</text>
<text x="160.1" y="133.9">2</text>
<text x="230.6" y="132.5">1</text>
<text x="336.4" y="132.5">8</text>
<text x="381.2" y="132.5">6</text>
<text x="177" y="140.7" transform="rotate(-90 177 140.7)">4</text>
<text x="180.5" y="142.3">ADT75ARZ</text>
<text x="244.7" y="139.3" transform="rotate(-90 244.7 139.3)">7</text>
<text x="251" y="143.7">SO8</text>
<text x="251" y="140.9">ADT7410TRZ</text>
<text x="279.1" y="143.7">3V3</text>
<text x="407.4" y="138.1">3V3</text>
<text x="180.5" y="145.2">SO8</text>
<text x="358.9" y="147.7" transform="rotate(-90 358.9 147.7)">7</text>
<text x="365.4" y="149.1">ADXL345BCCZ-RL</text>
<text x="173.4" y="153.4">REV 3</text>
<text x="242.5" y="152">REV 3</text>
<text x="365.4" y="151.9">LGA14</text>
<text x="366.5" y="159">CS = HIGH, I2C MODE</text>
<text x="125.5" y="215.6">3V3</text>
<text x="238.3" y="215.6">3V3</text>
<text x="67.7" y="218.5">3V3</text>
<text x="181.9" y="217">3V3</text>
<text x="335.5" y="250.9">FUTURE DESIGNS, INC.</text>
<text x="300.3" y="255.1">VCC 3V3</text>
<text x="324.3" y="255.1">Title</text>
<text x="335.5" y="257.9">RX63N RDK</text>
<text x="324.3" y="263.6">Size</text>
<text x="335.5" y="263.6">Document Number</text>
<text x="417.3" y="263.6">Rev</text>
<text x="327.1" y="266.4">B</text>
<text x="335.5" y="266.4">YRDKRX63N</text>
<text x="420.1" y="266.4">3unrelease</text>
<text x="324.3" y="272">Date:</text>
<text x="338.9" y="272">Tuesday, January 24, 2012</text>
<text x="380.6" y="272">Sheet</text>
<text x="394.7" y="272">8</text>
<text x="403.2" y="272">of</text>
<text x="411.6" y="272">9</text>
</g>
<g font-size="2.5" fill="#000080">
<text x="47.9" y="21.1">R74</text>
<text x="59.2" y="21.1">R75</text>
<text x="70.5" y="21.1">R76</text>
<text x="95.9" y="22.8">J13</text>
<text x="262.2" y="21.1">C33</text>
<text x="262.2" y="23.9">0.1uF</text>
<text x="47.9" y="26.7">47K</text>
<text x="59.2" y="26.7">47K</text>
<text x="70.5" y="26.7">47K</text>
<text x="131.1" y="39.4">C83</text>
<text x="197.4" y="39.4">R30</text>
<text x="211.5" y="39.4">R31</text>
<text x="262.8" y="38.3">U7</text>
<text x="131.1" y="45.1">0.1uF</text>
<text x="197.4" y="42.2">22K</text>
<text x="211.5" y="42.2">22K</text>
<text x="238.3" y="42.2">C34</text>
<text x="238.3" y="45.1">0.1uF</text>
<text x="313" y="42.2">C35</text>
<text x="313" y="45.1">0.1uF</text>
<text x="363.7" y="50.7">J5</text>
<text x="93" y="57.8">MICROSD SOCKET</text>
<text x="229.8" y="57.8">C39</text>
<text x="236.9" y="57.8">0.1uF</text>
<text x="304.5" y="57.8">C40</text>
<text x="311.6" y="57.8">0.1uF</text>
<text x="260.8" y="67.6">RS-232 XCVR</text>
<text x="336.9" y="71.9">DB9F 1734354-1</text>
<text x="27.9" y="83.4">R98</text>
<text x="36.4" y="83.4">4.7K</text>
<text x="61.8" y="89">U3A</text>
<text x="56.1" y="97.5">HD74LV2G14A</text>
<text x="339.7" y="105.7">U18</text>
<text x="276.3" y="112.7">R78</text>
<text x="163.5" y="117">U4</text>
<text x="234" y="115.5">U17</text>
<text x="276.3" y="115.5">10K</text>
<text x="289" y="119.8">R79</text>
<text x="51.9" y="121.5">R100</text>
<text x="51.9" y="124.3">R101</text>
<text x="63.2" y="121.5">340</text>
<text x="63.2" y="124.3">340</text>
<text x="289" y="122.6">10K</text>
<text x="411.6" y="121.2">C87</text>
<text x="411.6" y="124">0.1uF</text>
<text x="51.9" y="127.1">R102</text>
<text x="63.2" y="127.1">340</text>
<text x="311.6" y="131.1">TP9</text>
<text x="51.9" y="135.6">R104</text>
<text x="51.9" y="132.8">R103</text>
<text x="63.2" y="135.6">680</text>
<text x="63.2" y="132.8">680</text>
<text x="310.2" y="133.9">TP10</text>
<text x="51.9" y="138.4">R106</text>
<text x="63.2" y="138.4">680</text>
<text x="180.5" y="139.5">TEMP SENS, I2C, 2DEG,DNL</text>
<text x="251" y="138.1">TEMP SENS, I2C, 0.5DEG</text>
<text x="51.9" y="148.3">R108</text>
<text x="51.9" y="145.4">R107</text>
<text x="63.2" y="148.3">340</text>
<text x="63.2" y="145.4">340</text>
<text x="365.4" y="146.3">ACCEL, SPI/I2C, 3AX, 3G</text>
<text x="411.6" y="146.6">C86</text>
<text x="411.6" y="149.4">0.1uF</text>
<text x="51.9" y="151.1">R109</text>
<text x="63.2" y="151.1">340</text>
<text x="283.4" y="153.6">C85</text>
<text x="51.9" y="161">R111</text>
<text x="51.9" y="158.1">R110</text>
<text x="63.2" y="161">680</text>
<text x="63.2" y="158.1">680</text>
<text x="283.4" y="156.4">0.1uF</text>
<text x="51.9" y="163.8">R112</text>
<text x="63.2" y="163.8">680</text>
<text x="50.8" y="219.9">RED</text>
<text x="108.6" y="218.5">GREEN</text>
<text x="165" y="218.5">RED</text>
<text x="221.3" y="218.5">GREEN</text>
<text x="50.8" y="232.6">RED</text>
<text x="108.6" y="232.6">GREEN</text>
<text x="165" y="231.1">RED</text>
<text x="221.3" y="232.6">GREEN</text>
<text x="165" y="245.2">RED</text>
<text x="50.8" y="246.7">RED</text>
<text x="108.6" y="246.7">GREEN</text>
<text x="221.3" y="246.7">GREEN</text>
</g>
<g font-size="2.5" fill="#f00">
<text x="13.8" y="33.8">[2,3,6] SD-CS</text>
<text x="34.4" y="32.4">SD-CS</text>
<text x="35.8" y="35.2">MOSI</text>
<text x="13" y="36.6">[2..4,6] MOSI</text>
<text x="35.8" y="40.9">SCK</text>
<text x="13" y="42.2">[2..4,6] SCK</text>
<text x="35.8" y="46.5">MISO</text>
<text x="12.7" y="48.2">[2..4,6] MISO</text>
<text x="170.3" y="52.4">[2] DB9_RXD</text>
<text x="324.8" y="50.7">232RxD</text>
<text x="170.6" y="54.9">[2] DB9_TXD</text>
<text x="327.6" y="56.3">232TxD</text>
<text x="6.8" y="93.3">[2] RESET_IO</text>
<text x="111.4" y="93.6">RSTOUT# [3,6]</text>
<text x="212" y="100.1">OVERTEMP</text>
<text x="315" y="97.2">SCL</text>
<text x="315" y="118.4">SDA</text>
<text x="27.1" y="125.7">[2,6] LED11</text>
<text x="27.1" y="122.9">[2,6] LED12</text>
<text x="84.9" y="124.3">BLED11</text>
<text x="84.9" y="121.5">BLED12</text>
<text x="27.1" y="128.5">[2,6] LED10</text>
<text x="84.9" y="127.1">BLED10</text>
<text x="144.4" y="131.1">SDA</text>
<text x="214.9" y="129.6">SDA</text>
<text x="271.3" y="129.6">TIRQ</text>
<text x="27.1" y="137">[2,6] LED8</text>
<text x="27.1" y="134.2">[2,6] LED9</text>
<text x="84.9" y="135.6">BLED8</text>
<text x="84.9" y="132.8">BLED9</text>
<text x="119" y="135.3">[2,3,5,6] SCL</text>
<text x="119" y="132.5">[2,3,5,6] SDA</text>
<text x="144.4" y="133.9">SCL</text>
<text x="214.9" y="132.5">SCL</text>
<text x="27.1" y="139.8">[2,6] LED7</text>
<text x="84.9" y="138.4">BLED7</text>
<text x="27.1" y="149.7">[2,6] LED5</text>
<text x="27.1" y="146.9">[2,6] LED6</text>
<text x="84.9" y="148.3">BLED5</text>
<text x="84.9" y="145.4">BLED6</text>
<text x="27.1" y="152.5">[2,6] LED4</text>
<text x="84.9" y="151.1">BLED4</text>
<text x="27.1" y="159.5">[2,6] LED3</text>
<text x="84.9" y="161">BLED2</text>
<text x="84.9" y="158.1">BLED3</text>
<text x="27.1" y="165.2">[2,6] LED1</text>
<text x="27.1" y="162.3">[2,6] LED2</text>
<text x="84.9" y="163.8">BLED1</text>
<text x="21.7" y="225.5">BLED1</text>
<text x="79.5" y="224.1">BLED4</text>
<text x="135.9" y="224.1">BLED7</text>
<text x="192.3" y="224.1">BLED10</text>
<text x="21.7" y="238.2">BLED2</text>
<text x="79.5" y="238.2">BLED5</text>
<text x="135.9" y="236.8">BLED8</text>
<text x="192.3" y="238.2">BLED11</text>
<text x="135.9" y="250.9">BLED9</text>
<text x="21.7" y="252.3">BLED3</text>
<text x="79.5" y="252.3">BLED6</text>
<text x="192.3" y="252.3">BLED12</text>
</g>
<g font-size="2.5" fill="#004080">
<text x="94.5" y="31.3">NC1</text>
<text x="94.5" y="34.1">CS</text>
<text x="94.5" y="36.9">MOSI</text>
<text x="94.5" y="39.7">VCC</text>
<text x="94.5" y="42.6">SCLK</text>
<text x="94.5" y="45.4">GND</text>
<text x="262.2" y="44">C1-</text>
<text x="262.2" y="46.8">C1+</text>
<text x="282.9" y="44">C2+</text>
<text x="283.5" y="46.8">C2-</text>
<text x="94.5" y="48.2">MISO</text>
<text x="94.5" y="51">NC2</text>
<text x="262.2" y="49.6">NC</text>
<text x="262.2" y="52.4">ROUT</text>
<text x="283.2" y="52.4">RIN</text>
<text x="283.9" y="49.6">NC</text>
<text x="262.2" y="55.2">TIN</text>
<text x="262.2" y="58.1">NC</text>
<text x="280.7" y="55.2">TOUT</text>
<text x="283.9" y="58.1">NC</text>
<text x="262.2" y="60.9">V+</text>
<text x="262.2" y="63.7">VCC</text>
<text x="281.9" y="63.7">GND</text>
<text x="285.1" y="60.9">V-</text>
<text x="165" y="121.5">A0</text>
<text x="165" y="124.3">A1</text>
<text x="178.8" y="124.3" transform="rotate(-90 178.8 124.3)">VCC</text>
<text x="235.4" y="120.1">A0</text>
<text x="235.4" y="122.9">A1</text>
<text x="246.5" y="122.9" transform="rotate(-90 246.5 122.9)">VCC</text>
<text x="251.8" y="122.9">CT</text>
<text x="341.2" y="120.1">SDA/SDI/SDIO</text>
<text x="341.2" y="122.9">SDO/ALTADD</text>
<text x="341.2" y="125.7">RESRVD</text>
<text x="360.7" y="121.4" transform="rotate(-90 360.7 121.4)">SCL/SCLK</text>
<text x="367.2" y="125.7">RESRVD</text>
<text x="368.3" y="120.1">VDD_IO</text>
<text x="372.2" y="122.9">GND</text>
<text x="165" y="127.1">A2</text>
<text x="186.6" y="127.1">OS</text>
<text x="235.4" y="131.4">SDA</text>
<text x="251.1" y="131.4">INT</text>
<text x="341.2" y="128.5">NC</text>
<text x="341.2" y="131.4">INT2</text>
<text x="372.2" y="128.5">GND</text>
<text x="372.2" y="131.4">GND</text>
<text x="165" y="132.8">SDA</text>
<text x="165" y="135.6">SCL</text>
<text x="178.8" y="135.8" transform="rotate(-90 178.8 135.8)">GND</text>
<text x="235.4" y="134.2">SCL</text>
<text x="246.5" y="134.5" transform="rotate(-90 246.5 134.5)">GND</text>
<text x="341.2" y="134.2">INT1</text>
<text x="374.4" y="134.2">VS</text>
<text x="360.7" y="142.9" transform="rotate(-90 360.7 142.9)">/CS</text>
</g>
<g font-size="2.5" fill="#00f">
<text x="356.1" y="126.8">X+</text>
<text x="353" y="135.3">Z+</text>
<text x="361.2" y="132.5">Y+</text>
</g>
<g font-size="2">
<text x="45.1" y="4.1">5</text>
<text x="129.7" y="4.1">4</text>
<text x="214.3" y="4.1">3</text>
<text x="298.9" y="4.1">2</text>
<text x="383.5" y="4.1">1</text>
<text x=".7" y="40">D</text>
<text x="426.5" y="40">D</text>
<text x=".7" y="107">C</text>
<text x="426.5" y="107">C</text>
<text x=".7" y="174">B</text>
<text x="426.5" y="174">B</text>
<text x=".7" y="240.9">A</text>
<text x="426.5" y="240.9">A</text>
<text x="45.1" y="274.7">5</text>
<text x="129.7" y="274.7">4</text>
<text x="214.3" y="274.7">3</text>
<text x="298.9" y="274.7">2</text>
<text x="383.5" y="274.7">1</text>
</g>
</svg>
